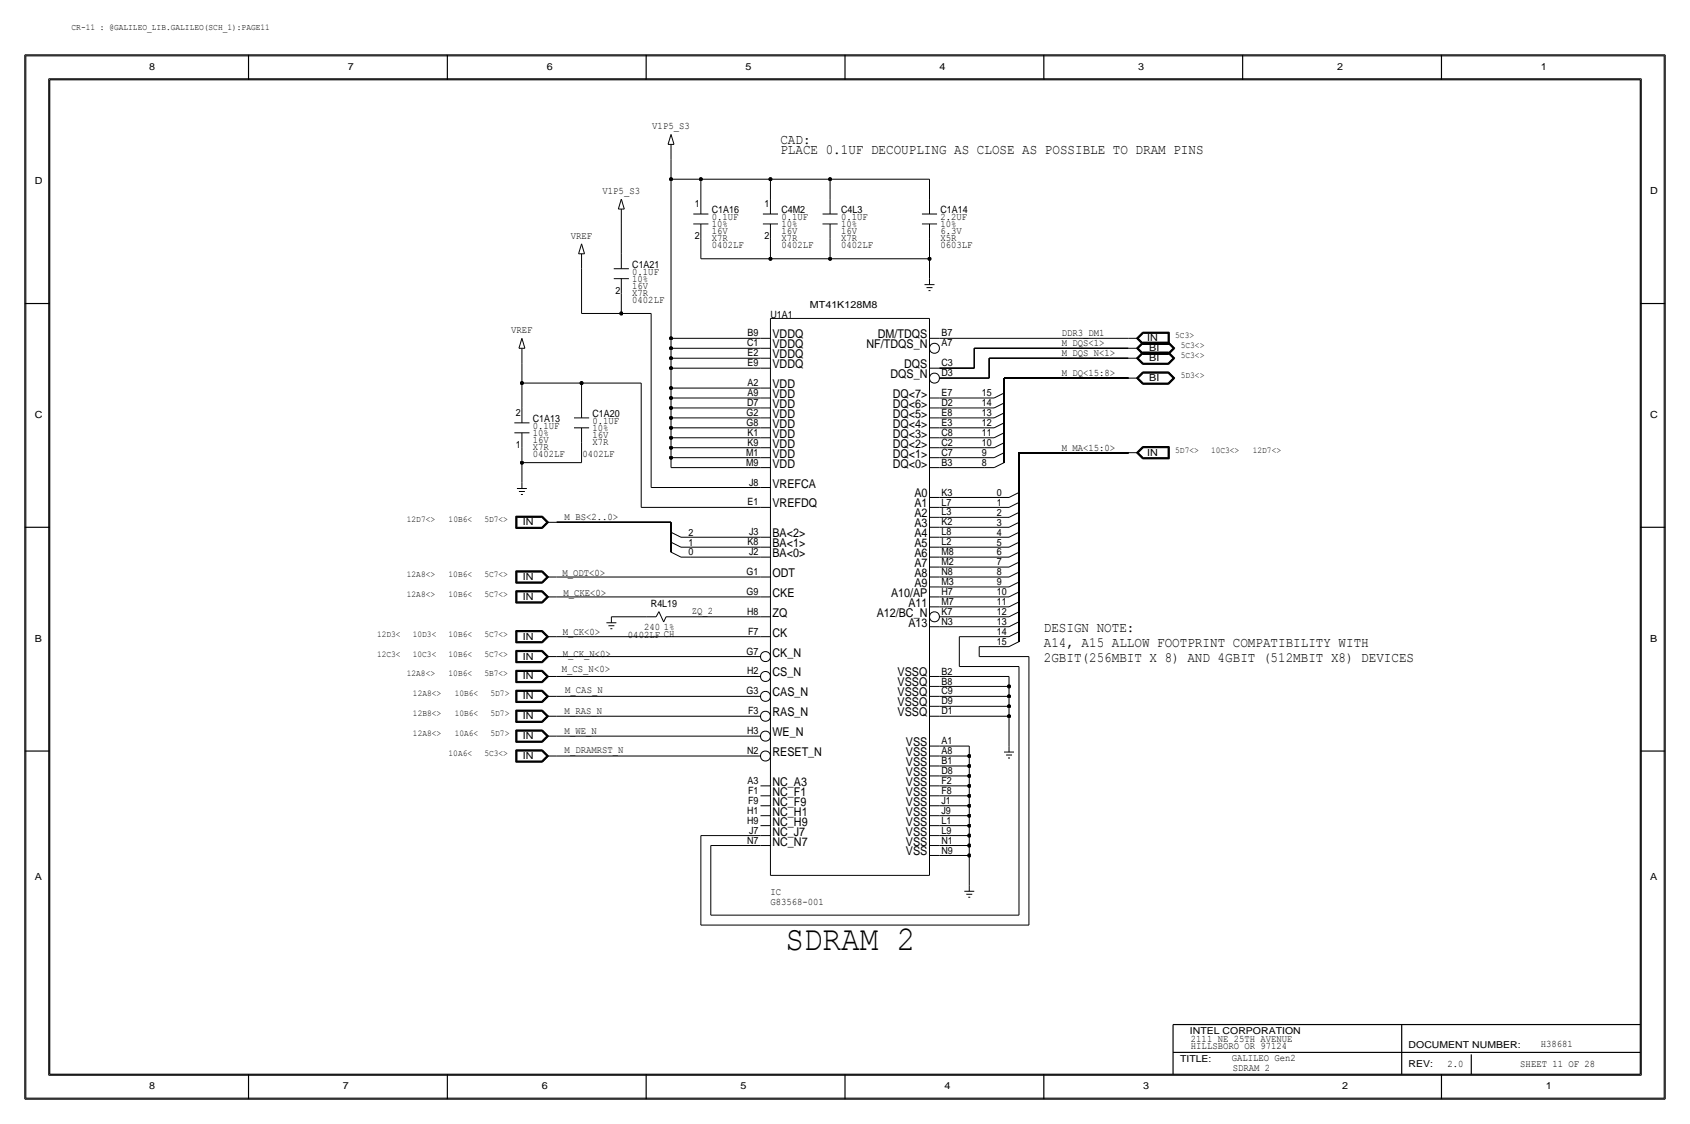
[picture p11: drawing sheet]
<svg xmlns="http://www.w3.org/2000/svg" width="432mm" height="287mm" viewBox="0 0 432 287" stroke-linecap="round" stroke-linejoin="round" font-family="sans-serif">
<g fill="none" stroke="#000" stroke-width=".26">
<path d="M6.6 14.3h418.6zM6.6 14.3v266.2zM425.2 14.3v266.2zM12.4 20.1v254.5zM12.4 20.1h407zM170.7 36.9h1.5zM171.4 34.3l-.7 2.6zM171.4 36.9v3.8zM171.4 34.3l.8 2.6zM419.4 20.1v254.5zM158 53.4h1.5zM158.7 50.9l-.7 2.5z"/>
<path d="M158.7 57.2v7.6zM158.7 53.4v3.8zM158.7 50.9l.8 2.5zM171.4 40.7v5.1zM171.4 45.8h7.7zM171.4 45.8v40.6zM177.1 54.7h3.9zM177.1 57.2h3.9zM179.1 45.8v5.1zM179.1 45.8h17.8zM179.1 57.2v3.8zM179.1 50.9v3.8z"/>
<path d="M194.9 54.7h3.9zM194.9 57.2h3.9zM196.8 45.8v5.1zM196.8 45.8h15.3zM196.8 57.2v3.8zM196.8 50.9v3.8zM210.2 54.7h3.8zM210.2 57.2h3.8zM212.1 45.8v5.1zM212.1 45.8h25.4zM212.1 57.2v3.8zM212.1 50.9v3.8z"/>
<path d="M235.6 54.7h3.8zM235.6 57.2h3.8zM237.5 45.8v5.1zM237.5 57.2v3.8zM237.5 50.9v3.8zM147.8 64.8h1.6zM148.6 68.6v11.5zM148.6 64.8v3.8zM148.6 62.3l.8 2.5zM148.6 62.3l-.8 2.5zM156.8 68.6h3.9zM156.8 71.2h3.9z"/>
<path d="M158.7 75v5.1zM158.7 71.2v3.8zM158.7 64.8v3.8zM179.1 66.1h17.7zM179.1 61v5.1zM196.8 61v5.1zM196.9 66.1h15.2zM212.1 61v5.1zM212.1 66.1h25.4zM236.2 72.7h2.6zM236.7 73.5h1.6zM237.2 74.2h.5z"/>
<path d="M237.5 66.1v5.1zM237.5 61v5.1zM237.5 71.2v1.5zM132.6 89h1.5zM133.3 97.8h15.3zM133.3 86.4l-.7 2.6zM133.3 92.8v5zM133.3 97.8v6.4zM133.3 89v3.8zM133.3 86.4l.8 2.6zM148.6 80.1h10.1zM148.6 97.8v5.1z"/>
<path d="M148.6 97.8h15.2zM158.7 80.1h7.7zM163.8 97.8v31.8zM166.4 80.1v44.4zM171.4 94h22.9zM171.4 86.4h22.9zM171.4 91.5h22.9zM171.4 89h22.9zM171.4 99.1v2.6zM171.4 99.1h22.9zM171.4 94v5.1zM171.4 91.5v2.5z"/>
<path d="M171.4 89v2.5zM171.4 86.4v2.6zM194.3 94h2.5zM194.3 91.5h2.5zM194.3 89h2.5zM194.3 86.4h2.5zM194.3 99.1h2.5zM196.8 81.3h40.7zM196.8 81.3v142.3zM237.5 81.3v142.3zM237.5 94h2.5zM237.5 86.4h2.5z"/>
<path d="M240 86.4h48.3zM240 94h8.9zM240 96.6h12.7zM248.9 89v5zM248.9 89h39.4zM252.7 91.5v5.1zM252.7 91.5h35.6zM288.3 86.4h2.5zM288.3 96.6h2.5zM288.3 89h2.5zM288.3 91.5h2.5zM290.4 86.4l1.5 1.6z"/>
<path d="M290.4 96.6l1.5 1.5zM290.4 89l1.5 1.5zM290.4 91.5l1.5 1.6zM290.4 86.4l1.5-1.6zM290.4 96.6l1.5-1.6zM290.4 89l1.5-1.6zM290.4 91.5l1.5-1.6zM290.5 86.4l1.5 1.5zM290.5 96.6l1.5 1.4zM290.5 89l1.5 1.4zM290.5 91.5l1.5 1.5zM290.5 86.4l1.5-1.5z"/>
<path d="M290.5 96.6l1.5-1.5zM290.5 89l1.5-1.5zM290.5 91.5l1.5-1.5zM290.7 86.4l1.3-1.4zM290.7 96.6l1.3-1.4zM290.7 89l1.3-1.4zM290.7 91.5l1.3-1.4zM290.7 86.4l1.3 1.4zM290.7 96.6l1.3 1.3zM290.7 89l1.3 1.3zM290.7 91.5l1.3 1.4zM290.8 86.4l1.3 1.3z"/>
<path d="M290.8 96.6l1.3 1.2zM290.8 89l1.3 1.2zM290.8 91.5l1.3 1.3zM290.8 91.5l1.3-1.3zM291.9 84.8h6.9zM291.9 98.1h6.7zM291.9 90.5h6.7zM291.9 93.1h6.7zM291.9 95h6.7zM291.9 87.4h6.7zM291.9 89.9h6.7zM291.9 88h6.9z"/>
<path d="M292 84.9h6.7zM292 98h6.6zM292 90.4h6.6zM292 93h6.6zM292 87.9h6.7zM292 95.1h6.6zM292 87.5h6.6zM292 90h6.6zM292 95.2h6.5zM292 87.6h6.5zM292 90.1h6.5zM292 85h6.6z"/>
<path d="M292 97.9h6.5zM292 90.3h6.5zM292 92.9h6.5zM292 87.8h6.6zM292.1 85.1h6.3zM292.1 87.7h6.3zM292.1 97.8h6.3zM292.1 95.3h6.3zM292.1 90.2h6.3zM292.1 92.8h6.3zM292.1 85.1l-1.3 1.3zM292.1 95.3l-1.3 1.3z"/>
<path d="M292.1 87.7l-1.3 1.3zM298.4 95.3l1.3 1.3zM298.4 87.7l1.3 1.3zM298.4 90.2l1.3 1.3zM298.4 85.1v2.6zM298.4 97.8l1.3-1.2zM298.5 97.9l1.4-1.3zM298.5 90.3l1.4-1.3zM298.5 92.9l1.4-1.4zM298.5 95.2l1.4 1.4zM298.5 87.6l1.4 1.4zM298.5 90.1l1.4 1.4z"/>
<path d="M298.6 95.1l1.4 1.5zM298.6 87.5l1.4 1.5zM298.6 90l1.4 1.5zM298.6 85v2.8zM298.6 98l1.4-1.4zM298.6 90.4l1.4-1.4zM298.6 93l1.4-1.5zM298.6 95l1.6 1.6zM298.6 87.4l1.6 1.6zM298.6 89.9l1.6 1.6zM298.6 98.1l1.6-1.5zM298.6 90.5l1.6-1.5z"/>
<path d="M298.6 93.1l1.6-1.6zM298.7 84.9v3zM298.8 84.8v3.2zM299.7 89l-1.3 1.2zM299.7 91.5l-1.3 1.3zM131.4 108h3.9zM131.4 110.5h3.9zM133.3 118.2h15.3zM133.3 118.2v5zM133.3 114.4v3.8zM133.3 110.5v3.9zM133.3 104.2v3.8z"/>
<path d="M146.7 106.7h3.8zM146.7 109.3h3.8zM148.6 113.1v5.1zM148.6 109.3v3.8zM148.6 102.9v3.8zM171.4 119.4h22.9zM171.4 116.9h22.9zM171.4 114.4h22.9zM171.4 111.8h22.9zM171.4 109.3h22.9zM171.4 106.7h22.9zM171.4 104.2h22.9z"/>
<path d="M171.4 101.7h22.9zM171.4 116.9v2.5zM171.4 114.4v2.5zM171.4 111.8v2.6zM171.4 109.3v2.5zM171.4 106.7v2.6zM171.4 104.2v2.5zM171.4 101.7v2.5zM194.3 119.4h2.5zM194.3 116.9h2.5zM194.3 114.4h2.5zM194.3 111.8h2.5z"/>
<path d="M194.3 109.3h2.5zM194.3 106.7h2.5zM194.3 104.2h2.5zM194.3 101.7h2.5zM237.5 101.7h2.5zM237.5 104.2h2.5zM237.5 106.7h2.5zM237.5 109.3h2.5zM237.5 111.8h2.5zM237.5 114.4h2.5zM237.5 116.9h2.5zM237.5 119.4h2.5z"/>
<path d="M240 119.4h11.5zM240 116.9h11.5zM240 106.7h11.5zM240 104.2h11.5zM240 109.3h11.5zM240 114.4h11.5zM240 111.8h11.5zM240 101.7h11.5zM251.5 119.4h2.5zM251.5 114.4h2.5zM251.5 116.9h2.5zM251.5 106.7h2.5z"/>
<path d="M251.5 111.8h2.5zM251.5 109.3h2.5zM251.5 101.7h2.5zM251.5 104.2h2.5zM254 119.4l2.5-1.2zM254 114.4l2.5-1.3zM254 116.9l2.5-1.3zM254 106.7l2.5-1.2zM254 111.8l2.5-1.3zM254 109.3l2.5-1.3zM254 101.7l2.5-1.3zM254 104.2l2.5-1.3z"/>
<path d="M288.3 115.6h2.5zM290.4 115.6l1.5 1.6zM290.4 115.6l1.5-1.6zM290.5 115.6l1.5 1.5zM290.5 115.6l1.5-1.5zM290.7 115.6l1.3-1.4zM290.7 115.6l1.3 1.4zM290.8 115.6l1.3 1.3zM290.8 115.6l1.3-1.2zM291.9 114h6.9zM291.9 117.2h6.9zM292 114.1h6.7z"/>
<path d="M292 117.1h6.7zM292 114.2h6.6zM292 117h6.6zM292.1 114.4h6.3zM292.1 116.9h6.3zM298.4 114.4v2.5zM298.6 114.2v2.8zM298.7 114.1v3zM298.8 114v3.2zM131.8 131.8h6.8zM131.8 131.8v3.2zM131.8 135h6.8z"/>
<path d="M131.9 131.9h6.6zM131.9 131.9v3zM131.9 134.9h6.6zM132 132v2.8zM132 134.8h6.5zM132 132h6.5zM132.1 124.8h2.5zM132.1 132.1h6.3zM132.1 132.1v2.6zM132.1 134.7h6.3zM132.6 125.5h1.5zM133.1 126.3h.5z"/>
<path d="M133.3 123.2v1.6zM138.4 134.7l1.3-1.3zM138.4 132.1l1.3 1.3zM138.5 134.8l1.4-1.4zM138.5 132l1.4 1.4zM138.5 131.9l1.5 1.5zM138.5 134.9l1.5-1.5zM138.6 131.8l1.6 1.6zM138.6 135l1.6-1.6zM139.7 133.4h2.5zM163.8 129.6h30.5zM166.4 124.5h27.9z"/>
<path d="M171.4 138.5l2.6 1.3zM171.4 135.9l2.6 1.3zM174 139.8h2.5zM174 137.2h2.5zM176.5 137.2h17.8zM176.5 139.8h17.8zM194.3 129.6h2.5zM194.3 124.5h2.5zM194.3 137.2h2.5zM194.3 139.8h2.5zM237.5 139.8h2.5zM237.5 137.2h2.5z"/>
<path d="M237.5 134.7h2.5zM237.5 132.1h2.5zM237.5 129.6h2.5zM237.5 127.1h2.5zM240 127.1h15.3zM240 129.6h15.3zM240 137.2h15.3zM240 139.8h15.3zM240 132.1h15.3zM240 134.7h15.3zM255.3 139.8h2.5zM255.3 137.2h2.5z"/>
<path d="M255.3 134.7h2.5zM255.3 129.6h2.5zM255.3 132.1h2.5zM255.3 127.1h2.5zM257.8 139.8l2.5-1.3zM257.8 137.2l2.5-1.3zM257.8 134.7l2.5-1.3zM257.8 129.6l2.5-1.3zM257.8 132.1l2.5-1.2zM257.8 127.1l2.5-1.3zM131.8 150.9h6.8zM131.8 145.8h6.8z"/>
<path d="M131.8 150.9v3.1zM131.8 154h6.8zM131.8 145.8v3.1zM131.8 148.9h6.8zM131.9 151h6.6zM131.9 145.9h6.6zM131.9 151v2.9zM131.9 153.9h6.6zM131.9 145.9v2.9zM131.9 148.8h6.6zM132 151.1v2.7zM132 153.8h6.5z"/>
<path d="M132 146v2.7zM132 148.7h6.5zM132 151.1h6.5zM132 146h6.5zM132.1 151.2h6.3zM132.1 151.2v2.5zM132.1 153.7h6.3zM132.1 146.1h6.3zM132.1 146.1v2.5zM132.1 148.6h6.3zM138.4 153.7l1.3-1.2zM138.4 148.6l1.3-1.2z"/>
<path d="M138.4 151.2l1.3 1.3zM138.4 146.1l1.3 1.3zM138.5 153.8l1.4-1.3zM138.5 148.7l1.4-1.3zM138.5 151.1l1.4 1.4zM138.5 146l1.4 1.4zM138.5 151l1.5 1.5zM138.5 145.9l1.5 1.5zM138.5 153.9l1.5-1.4zM138.5 148.8l1.5-1.4zM138.6 150.9l1.6 1.6zM138.6 145.8l1.6 1.6z"/>
<path d="M138.6 154l1.6-1.5zM138.6 148.9l1.6-1.5zM139.7 152.5h2.5zM139.7 147.4h2.5zM142.2 147.4h52.1zM142.2 152.5h52.1zM154.9 159.1h2.6zM155.4 159.8h1.6zM156.2 157.5h8.9zM156.2 157.5v1.6zM165.1 157.5h2.5zM168.4 156.2l-.8 1.3z"/>
<path d="M168.4 156.2l1.2 2.7zM170.2 157.5l-.6 1.4zM170.2 157.5h2.5zM171.4 141l2.6 1.3zM172.7 157.5h21.6zM174 142.3h2.5zM176.5 142.3h17.8zM194.3 157.5h2.5zM194.3 152.5h2.5zM194.3 147.4h2.5zM194.3 142.3h2.5zM237.5 155h2.5z"/>
<path d="M237.5 152.5h2.5zM237.5 149.9h2.5zM237.5 147.4h2.5zM237.5 144.8h2.5zM237.5 142.3h2.5zM240 147.4h15.3zM240 157.5h15.3zM240 144.8h15.3zM240 149.9h15.3zM240 152.5h15.3zM240 155h15.3zM240 142.3h15.3z"/>
<path d="M255.3 152.5h2.5zM255.3 155h2.5zM255.3 157.5h2.5zM255.3 149.9h2.5zM255.3 147.4h2.5zM255.3 144.8h2.5zM255.3 142.3h2.5zM257.8 152.5l2.5-1.3zM257.8 155l2.5-1.3zM257.8 157.5l2.5-1.2zM257.8 149.9l2.5-1.3zM257.8 147.4l2.5-1.3z"/>
<path d="M257.8 144.8l2.5-1.2zM257.8 142.3l2.5-1.3zM131.8 176.3h6.8zM131.8 171.2h6.8zM131.8 166.1h6.8zM131.8 161h6.8zM131.8 176.3v3.1zM131.8 179.4h6.8zM131.8 171.2v3.1zM131.8 174.3h6.8zM131.8 166.1v3.2zM131.8 169.3h6.8z"/>
<path d="M131.8 161v3.2zM131.8 164.2h6.8zM131.9 176.4h6.6zM131.9 171.3h6.6zM131.9 166.2h6.6zM131.9 161.1h6.6zM131.9 176.4v2.9zM131.9 179.3h6.6zM131.9 171.3v2.9zM131.9 174.2h6.6zM131.9 166.2v3zM131.9 169.2h6.6z"/>
<path d="M131.9 161.1v3zM131.9 164.1h6.6zM132 176.5v2.7zM132 179.2h6.5zM132 171.4v2.7zM132 174.1h6.5zM132 166.3v2.8zM132 169.1h6.5zM132 161.2v2.8zM132 164h6.5zM132 176.5h6.5zM132 171.4h6.5z"/>
<path d="M132 166.3h6.5zM132 161.2h6.5zM132.1 176.6h6.3zM132.1 176.6v2.5zM132.1 179.1h6.3zM132.1 171.5h6.3zM132.1 171.5v2.5zM132.1 174h6.3zM132.1 166.4h6.3zM132.1 166.4v2.6zM132.1 169h6.3zM132.1 161.3h6.3z"/>
<path d="M132.1 161.3v2.6zM132.1 163.9h6.3zM138.4 179.1l1.3-1.2zM138.4 174l1.3-1.2zM138.4 169l1.3-1.3zM138.4 163.9l1.3-1.3zM138.4 176.6l1.3 1.3zM138.4 171.5l1.3 1.3zM138.4 166.4l1.3 1.3zM138.4 161.3l1.3 1.3zM138.5 179.2l1.4-1.3zM138.5 174.1l1.4-1.3z"/>
<path d="M138.5 169.1l1.4-1.4zM138.5 164l1.4-1.4zM138.5 176.5l1.4 1.4zM138.5 171.4l1.4 1.4zM138.5 166.3l1.4 1.4zM138.5 161.2l1.4 1.4zM138.5 176.4l1.5 1.5zM138.5 171.3l1.5 1.5zM138.5 166.2l1.5 1.5zM138.5 161.1l1.5 1.5zM138.5 179.3l1.5-1.4zM138.5 174.2l1.5-1.4z"/>
<path d="M138.5 169.2l1.5-1.5zM138.5 164.1l1.5-1.5zM138.6 176.3l1.6 1.6zM138.6 171.2l1.6 1.6zM138.6 166.1l1.6 1.6zM138.6 161l1.6 1.6zM138.6 179.4l1.6-1.5zM138.6 174.3l1.6-1.5zM138.6 169.3l1.6-1.6zM138.6 164.2l1.6-1.6zM139.7 177.9h2.5zM139.7 172.8h2.5z"/>
<path d="M139.7 167.7h2.5zM139.7 162.6h2.5zM142.2 172.8h52.1zM142.2 177.9h52.1zM142.2 162.6h52.1zM142.2 167.7h52.1zM156 160.6h.5zM194.3 162.6h2.5zM237.5 160.1h2.5zM237.5 177.9h2.5zM237.5 175.3h2.5zM237.5 172.8h2.5z"/>
<path d="M240 160.1h15.3zM240 172.8h17.8zM240 175.3h17.8zM240 177.9h17.8zM245.1 162.6h10.2zM245.1 162.6v7.6zM245.1 170.2h15.2zM250.2 165.2h5.1zM250.2 165.2v2.5zM250.2 167.7h12.7zM255.3 165.2h2.5zM255.3 160.1h2.5z"/>
<path d="M255.3 162.6h2.5zM257.8 172.8v2.5zM257.8 175.3v2.6zM257.8 177.9v2.5zM257.8 165.2l2.5-1.3zM257.8 160.1l2.5-1.3zM257.8 162.6l2.5-1.3zM260.3 170.2v63.5zM262.9 167.7v68.6zM131.8 191.5h6.8zM131.8 181.4h6.8zM131.8 186.4h6.8z"/>
<path d="M131.8 191.5v3.2zM131.8 194.7h6.8zM131.8 181.4v3.1zM131.8 184.5h6.8zM131.8 186.4v3.2zM131.8 189.6h6.8zM131.9 191.6h6.6zM131.9 181.5h6.6zM131.9 186.5h6.6zM131.9 191.6v3zM131.9 194.6h6.6zM131.9 181.5v2.9z"/>
<path d="M131.9 184.4h6.6zM131.9 186.5v3zM131.9 189.5h6.6zM132 191.7v2.8zM132 194.5h6.5zM132 181.6v2.7zM132 184.3h6.5zM132 186.6v2.8zM132 189.4h6.5zM132 191.7h6.5zM132 181.6h6.5zM132 186.6h6.5z"/>
<path d="M132.1 191.8h6.3zM132.1 191.8v2.6zM132.1 194.4h6.3zM132.1 181.7h6.3zM132.1 181.7v2.5zM132.1 184.2h6.3zM132.1 186.7h6.3zM132.1 186.7v2.6zM132.1 189.3h6.3zM138.4 194.4l1.3-1.3zM138.4 184.2l1.3-1.3zM138.4 189.3l1.3-1.3z"/>
<path d="M138.4 191.8l1.3 1.3zM138.4 181.7l1.3 1.2zM138.4 186.7l1.3 1.3zM138.5 194.5l1.4-1.4zM138.5 184.3l1.4-1.4zM138.5 189.4l1.4-1.4zM138.5 191.7l1.4 1.4zM138.5 181.6l1.4 1.3zM138.5 186.6l1.4 1.4zM138.5 191.6l1.5 1.5zM138.5 181.5l1.5 1.4zM138.5 186.5l1.5 1.5z"/>
<path d="M138.5 194.6l1.5-1.5zM138.5 184.4l1.5-1.5zM138.5 189.5l1.5-1.5zM138.6 191.5l1.6 1.6zM138.6 181.4l1.6 1.5zM138.6 186.4l1.6 1.6zM138.6 194.7l1.6-1.6zM138.6 184.5l1.6-1.6zM138.6 189.6l1.6-1.6zM139.7 193.1h2.5zM139.7 182.9h2.5zM139.7 188h2.5z"/>
<path d="M142.2 182.9h52.1zM142.2 193.1h52.1zM142.2 188h52.1zM237.5 180.4h2.5zM237.5 198.2h2.5zM237.5 182.9h2.5zM237.5 195.6h2.5zM237.5 193.1h2.5zM237.5 190.6h2.5zM240 182.9h17.8zM240 190.6h7.6zM240 195.6h7.6z"/>
<path d="M240 193.1h7.7zM240 198.2h7.7zM240 180.4h17.8zM247.6 190.6v2.5zM247.6 193.1v2.5zM247.6 195.6v2.6zM247.6 198.2v2.5zM256.5 192.1h2.6zM257 192.8h1.6zM257.6 193.6h.5zM257.8 182.9v7.7zM257.8 180.4v2.5z"/>
<path d="M257.8 190.6v1.5zM179.1 213.4h15.2zM179.1 213.4v22.9zM181.6 216h12.7zM181.6 216v17.7zM194.3 210.9h2.5zM194.3 216h2.5zM194.3 208.3h2.5zM194.3 205.8h2.5zM194.3 203.3h2.5zM194.3 213.4h2.5zM194.3 200.7h2.5z"/>
<path d="M237.5 218.5h2.5zM237.5 216h2.5zM237.5 213.4h2.5zM237.5 210.9h2.5zM237.5 208.3h2.5zM237.5 205.8h2.5zM237.5 203.3h2.5zM237.5 200.7h2.5zM240 200.7h7.6zM240 205.8h7.6zM240 210.9h7.6zM240 216h7.6z"/>
<path d="M240 203.3h7.7zM240 208.3h7.7zM240 213.4h7.7zM240 218.5h7.7zM247.6 200.7v2.6zM247.6 203.3v2.5zM247.6 205.8v2.5zM247.6 208.3v2.6zM247.6 210.9v2.5zM247.6 213.4v2.6zM247.6 218.5v7.6zM247.6 216v2.5z"/>
<path d="M179.1 236.3h83.8zM181.6 233.7h78.7zM196.9 223.6h40.6zM246.4 227.6h2.5zM246.9 228.4h1.5zM247.4 229.2h.5zM247.6 226.1v1.5zM12.4 274.6h407zM6.6 280.5h418.6z"/>
<circle cx="238.8" cy="96.6" r="1.28"/>
<circle cx="238.8" cy="89" r="1.28"/>
<circle cx="238.8" cy="157.5" r="1.28"/>
<circle cx="195.6" cy="177.9" r="1.28"/>
<circle cx="195.6" cy="172.8" r="1.28"/>
<circle cx="195.6" cy="167.7" r="1.28"/>
<circle cx="195.6" cy="193.1" r="1.28"/>
<circle cx="195.6" cy="188" r="1.28"/>
<circle cx="195.6" cy="182.9" r="1.28"/>
</g>
<g fill="none" stroke="#000" stroke-width=".3">
<path d="M6.3 14v266.7zM6.4 14h419zM63.5 14v6.4zM114.3 14v6.4zM165.1 14v6.4zM215.9 14v6.4zM266.7 14v6.4zM317.5 14v6.4zM368.3 14v6.4zM425.4 14v266.7zM12.7 20.4h406.4zM12.7 20.4v254z"/>
<path d="M419.1 20.4v254zM6.3 77.5h6.4zM419.1 77.5h6.3zM256.5 96.6v3.8zM256.5 96.6h31.8zM256.5 115.6v2.6zM256.5 113.1v2.5zM256.5 110.5v2.6zM256.5 108v2.5zM256.5 105.5v2.5zM256.5 102.9v2.6zM256.5 100.4v2.5z"/>
<path d="M260.3 115.6h28zM260.3 115.6v10.2zM6.3 134.7h6.4zM142.2 133.4h29.2zM171.4 133.4v2.5zM171.4 135.9v2.6zM171.4 138.5v2.5zM260.3 125.8v2.5zM260.3 128.3v2.6zM260.3 130.9v2.5zM260.3 133.4v2.5zM260.3 135.9v2.6z"/>
<path d="M260.3 138.5v2.5zM419.1 134.7h6.3zM260.3 141v2.6zM260.3 143.6v2.5zM260.3 146.1v2.5zM260.3 148.6v2.6zM260.3 151.2v2.5zM260.3 153.7v2.6zM260.3 156.3v2.5zM260.3 158.8v2.5zM260.3 161.3v2.6zM6.3 191.8h6.4z"/>
<path d="M419.1 191.8h6.3zM12.7 274.4h406.4zM63.5 274.4v6.3zM114.3 274.4v6.3zM165.1 274.4v6.3zM215.9 274.4v6.3zM266.7 274.4v6.3zM299.7 268.8h119.4zM299.7 261.7v12.7zM299.7 261.7h119.4zM358.1 261.7v12.7zM368.3 274.4v6.3z"/>
<path d="M375.9 269.3v5.1zM6.4 280.7h419z"/>
</g>
<g fill="#000" stroke="#000" stroke-width=".26">
<circle cx="171.4" cy="45.8" r=".41"/>
<circle cx="179.1" cy="45.8" r=".41"/>
<circle cx="196.8" cy="45.8" r=".41"/>
<circle cx="212.1" cy="45.8" r=".41"/>
<circle cx="196.8" cy="66.1" r=".41"/>
<circle cx="212.1" cy="66.1" r=".41"/>
<circle cx="237.5" cy="66.1" r=".41"/>
<circle cx="133.3" cy="97.8" r=".41"/>
<circle cx="148.6" cy="97.8" r=".41"/>
<circle cx="158.7" cy="80.1" r=".41"/>
<circle cx="171.4" cy="89" r=".41"/>
<circle cx="171.4" cy="91.5" r=".41"/>
<circle cx="171.4" cy="99.1" r=".41"/>
<circle cx="171.4" cy="94" r=".41"/>
<circle cx="171.4" cy="86.4" r=".41"/>
<circle cx="133.3" cy="118.2" r=".41"/>
<circle cx="171.4" cy="101.7" r=".41"/>
<circle cx="171.4" cy="114.4" r=".41"/>
<circle cx="171.4" cy="109.3" r=".41"/>
<circle cx="171.4" cy="106.7" r=".41"/>
<circle cx="171.4" cy="116.9" r=".41"/>
<circle cx="171.4" cy="104.2" r=".41"/>
<circle cx="171.4" cy="111.8" r=".41"/>
<circle cx="257.8" cy="177.9" r=".41"/>
<circle cx="257.8" cy="175.3" r=".41"/>
<circle cx="247.6" cy="198.2" r=".41"/>
<circle cx="247.6" cy="193.1" r=".41"/>
<circle cx="247.6" cy="195.6" r=".41"/>
<circle cx="257.8" cy="182.9" r=".41"/>
<circle cx="257.8" cy="180.4" r=".41"/>
<circle cx="247.6" cy="218.5" r=".41"/>
<circle cx="247.6" cy="213.4" r=".41"/>
<circle cx="247.6" cy="205.8" r=".41"/>
<circle cx="247.6" cy="203.3" r=".41"/>
<circle cx="247.6" cy="200.7" r=".41"/>
<circle cx="247.6" cy="208.3" r=".41"/>
<circle cx="247.6" cy="216" r=".41"/>
<circle cx="247.6" cy="210.9" r=".41"/>
</g>
<text font-size="8.9" x="200.7" y="242.6">SDRAM 2</text>
<g font-size="3.6">
<text x="199.4" y="36.9">CAD:</text>
<text x="199.4" y="39.4">PLACE 0.1UF DECOUPLING AS CLOSE AS POSSIBLE TO DRAM PINS</text>
<text x="266.7" y="161.3">DESIGN NOTE:</text>
<text x="266.7" y="165.2">A14, A15 ALLOW FOOTPRINT COMPATIBILITY WITH</text>
<text x="266.7" y="169">2GBIT(256MBIT X 8) AND 4GBIT (512MBIT X8) DEVICES</text>
</g>
<g font-size="3.1">
<text x="197.4" y="89">VDDQ</text>
<text x="197.4" y="86.4">VDDQ</text>
<text x="221.4" y="89">NF/TDQS_N</text>
<text x="224.3" y="86.4">DM/TDQS</text>
<text x="197.4" y="94">VDDQ</text>
<text x="197.4" y="91.5">VDDQ</text>
<text x="231" y="94">DQS</text>
<text x="197.4" y="101.7">VDD</text>
<text x="197.4" y="99.1">VDD</text>
<text x="227.5" y="96.6">DQS_N</text>
<text x="228.1" y="101.7">DQ&lt;7&gt;</text>
<text x="197.4" y="106.7">VDD</text>
<text x="197.4" y="104.2">VDD</text>
<text x="228.1" y="104.2">DQ&lt;6&gt;</text>
<text x="228.1" y="106.7">DQ&lt;5&gt;</text>
<text x="197.4" y="111.8">VDD</text>
<text x="197.4" y="109.3">VDD</text>
<text x="228.1" y="109.3">DQ&lt;4&gt;</text>
<text x="228.1" y="111.8">DQ&lt;3&gt;</text>
<text x="197.4" y="119.4">VDD</text>
<text x="197.4" y="116.9">VDD</text>
<text x="197.4" y="114.4">VDD</text>
<text x="228.1" y="114.4">DQ&lt;2&gt;</text>
<text x="228.1" y="116.9">DQ&lt;1&gt;</text>
<text x="228.1" y="119.4">DQ&lt;0&gt;</text>
<text x="197.4" y="124.5">VREFCA</text>
<text x="197.4" y="129.6">VREFDQ</text>
<text x="233.6" y="129.6">A1</text>
<text x="233.6" y="127.1">A0</text>
<text x="197.4" y="137.2">BA&lt;2&gt;</text>
<text x="233.6" y="137.2">A4</text>
<text x="233.6" y="134.7">A3</text>
<text x="233.6" y="132.1">A2</text>
<text x="197.4" y="139.8">BA&lt;1&gt;</text>
<text x="197.4" y="142.3">BA&lt;0&gt;</text>
<text x="233.6" y="142.3">A6</text>
<text x="233.6" y="139.8">A5</text>
<text x="197.4" y="147.4">ODT</text>
<text x="233.6" y="149.9">A9</text>
<text x="233.6" y="147.4">A8</text>
<text x="233.6" y="144.8">A7</text>
<text x="197.4" y="152.5">CKE</text>
<text x="227.7" y="152.5">A10/AP</text>
<text x="232.1" y="155">A11</text>
<text x="197.4" y="157.5">ZQ</text>
<text x="224" y="157.5">A12/BC_N</text>
<text x="232.1" y="160.1">A13</text>
<text x="197.4" y="167.7">CK_N</text>
<text x="197.4" y="162.6">CK</text>
<text x="197.4" y="172.8">CS_N</text>
<text x="229.3" y="172.8">VSSQ</text>
<text x="197.4" y="177.9">CAS_N</text>
<text x="229.3" y="177.9">VSSQ</text>
<text x="229.3" y="175.3">VSSQ</text>
<text x="197.4" y="182.9">RAS_N</text>
<text x="229.3" y="180.4">VSSQ</text>
<text x="229.3" y="182.9">VSSQ</text>
<text x="197.4" y="188">WE_N</text>
<text x="231.5" y="190.6">VSS</text>
<text x="197.4" y="193.1">RESET_N</text>
<text x="231.5" y="195.6">VSS</text>
<text x="231.5" y="193.1">VSS</text>
<text x="197.4" y="203.3">NC_F1</text>
<text x="197.4" y="200.7">NC_A3</text>
<text x="231.5" y="203.3">VSS</text>
<text x="231.5" y="200.7">VSS</text>
<text x="231.5" y="198.2">VSS</text>
<text x="197.4" y="208.3">NC_H1</text>
<text x="197.4" y="205.8">NC_F9</text>
<text x="231.5" y="208.3">VSS</text>
<text x="231.5" y="205.8">VSS</text>
<text x="197.4" y="210.9">NC_H9</text>
<text x="197.4" y="216">NC_N7</text>
<text x="197.4" y="213.4">NC_J7</text>
<text x="231.5" y="216">VSS</text>
<text x="231.5" y="213.4">VSS</text>
<text x="231.5" y="210.9">VSS</text>
<text x="231.5" y="218.5">VSS</text>
</g>
<g font-size="2.6">
<text x="166.7" y="33.1">V1P5_S3</text>
<text x="154" y="49.6">V1P5_S3</text>
<text x="177.5" y="52.9">1</text>
<text x="195.3" y="52.9">1</text>
<text x="181.9" y="54.4">C1A16</text>
<text x="181.9" y="59.7">16V</text>
<text x="181.9" y="57.9">10%</text>
<text x="181.9" y="56.2">0.1UF</text>
<text x="199.6" y="54.4">C4M2</text>
<text x="199.6" y="59.7">16V</text>
<text x="199.6" y="56.2">0.1UF</text>
<text x="199.6" y="58">10%</text>
<text x="214.9" y="54.4">C4L3</text>
<text x="214.9" y="58">10%</text>
<text x="214.9" y="56.2">0.1UF</text>
<text x="214.9" y="59.7">16V</text>
<text x="240.3" y="54.4">C1A14</text>
<text x="240.3" y="56.2">2.2UF</text>
<text x="240.3" y="59.7">6.3V</text>
<text x="240.3" y="57.9">10%</text>
<text x="145.9" y="61">VREF</text>
<text x="177.5" y="61">2</text>
<text x="181.9" y="61.5">X7R</text>
<text x="181.9" y="63.3">0402LF</text>
<text x="195.3" y="61">2</text>
<text x="199.6" y="61.5">X7R</text>
<text x="199.6" y="63.3">0402LF</text>
<text x="214.9" y="63.3">0402LF</text>
<text x="214.9" y="61.5">X7R</text>
<text x="240.3" y="61.5">X5R</text>
<text x="240.3" y="63.3">0603LF</text>
<text x="161.5" y="71.9">10%</text>
<text x="161.5" y="70.2">0.1UF</text>
<text x="161.5" y="68.4">C1A21</text>
<text x="157.2" y="75">2</text>
<text x="161.5" y="75.5">X7R</text>
<text x="161.5" y="77.3">0402LF</text>
<text x="161.5" y="73.7">16V</text>
<text x="196.8" y="81.2">U1A1</text>
<text x="130.6" y="85.1">VREF</text>
<text x="190.9" y="88.5">C1</text>
<text x="191" y="85.9">B9</text>
<text x="240.5" y="85.9">B7</text>
<text x="240.5" y="88.5">A7</text>
<text x="271.3" y="88.4">M_DQS&lt;1&gt;</text>
<text x="271.3" y="85.9">DDR3_DM1</text>
<text x="191" y="93.5">E9</text>
<text x="191" y="91">E2</text>
<text x="240.5" y="93.5">C3</text>
<text x="271.3" y="91">M_DQS_N&lt;1&gt;</text>
<text x="191" y="98.6">A2</text>
<text x="191" y="101.1">A9</text>
<text x="240.5" y="101.2">E7</text>
<text x="240.5" y="96.1">D3</text>
<text x="250.9" y="101.2">15</text>
<text x="271.3" y="96.1">M_DQ&lt;15:8&gt;</text>
<text x="131.8" y="106.2">2</text>
<text x="136.1" y="107.7">C1A13</text>
<text x="151.4" y="106.5">C1A20</text>
<text x="190.8" y="106.2">G2</text>
<text x="190.9" y="103.7">D7</text>
<text x="240.5" y="106.2">E8</text>
<text x="240.5" y="103.7">D2</text>
<text x="250.9" y="106.3">13</text>
<text x="250.9" y="103.8">14</text>
<text x="136.1" y="109.5">0.1UF</text>
<text x="136.1" y="113.1">16V</text>
<text x="136.1" y="111.3">10%</text>
<text x="151.4" y="113.6">X7R</text>
<text x="151.4" y="108.2">0.1UF</text>
<text x="151.4" y="111.8">16V</text>
<text x="151.4" y="110">10%</text>
<text x="190.8" y="108.8">G8</text>
<text x="191" y="111.3">K1</text>
<text x="191" y="113.8">K9</text>
<text x="240.5" y="113.9">C2</text>
<text x="240.5" y="111.3">C8</text>
<text x="240.5" y="108.8">E3</text>
<text x="250.9" y="113.9">10</text>
<text x="250.9" y="111.4">11</text>
<text x="250.9" y="108.8">12</text>
<text x="131.8" y="114.3">1</text>
<text x="136.1" y="116.6">0402LF</text>
<text x="136.1" y="114.9">X7R</text>
<text x="148.8" y="116.6">0402LF</text>
<text x="190.6" y="116.4">M1</text>
<text x="190.6" y="118.9">M9</text>
<text x="240.5" y="119">B3</text>
<text x="240.5" y="116.4">C7</text>
<text x="250.9" y="119">8</text>
<text x="250.9" y="116.5">9</text>
<text x="271.3" y="115.1">M_MA&lt;15:0&gt;</text>
<text x="191.4" y="124">J8</text>
<text x="191" y="129.1">E1</text>
<text x="240.5" y="126.6">K3</text>
<text x="240.5" y="129.1">L7</text>
<text x="240.5" y="131.6">L3</text>
<text x="254.7" y="129.2">1</text>
<text x="254.7" y="131.7">2</text>
<text x="254.7" y="126.6">0</text>
<text x="144.3" y="132.9">M_BS&lt;2..0&gt;</text>
<text x="175.9" y="136.8">2</text>
<text x="191.4" y="136.7">J3</text>
<text x="240.5" y="134.2">K2</text>
<text x="240.5" y="136.7">L8</text>
<text x="254.7" y="136.8">4</text>
<text x="254.7" y="134.2">3</text>
<text x="175.9" y="141.9">0</text>
<text x="175.9" y="139.3">1</text>
<text x="191" y="139.2">K8</text>
<text x="191.4" y="141.8">J2</text>
<text x="240.5" y="139.3">L2</text>
<text x="240.5" y="141.8">M8</text>
<text x="254.7" y="141.9">6</text>
<text x="254.7" y="139.3">5</text>
<text x="143.7" y="147.2">M_ODT&lt;0&gt;</text>
<text x="190.8" y="146.9">G1</text>
<text x="240.5" y="146.9">N8</text>
<text x="240.5" y="149.4">M3</text>
<text x="240.5" y="144.4">M2</text>
<text x="254.7" y="149.5">9</text>
<text x="254.7" y="146.9">8</text>
<text x="254.7" y="144.4">7</text>
<text x="144" y="152.3">M_CKE&lt;0&gt;</text>
<text x="166.3" y="155">R4L19</text>
<text x="190.8" y="151.9">G9</text>
<text x="240.5" y="152">H7</text>
<text x="240.5" y="154.5">M7</text>
<text x="254.7" y="152">10</text>
<text x="254.7" y="154.6">11</text>
<text x="164.6" y="160.8">240</text>
<text x="169.6" y="160.8">1%</text>
<text x="176.7" y="156.9">ZQ_2</text>
<text x="190.9" y="157">H8</text>
<text x="240.5" y="157">K7</text>
<text x="240.5" y="159.6">N3</text>
<text x="254.7" y="159.6">13</text>
<text x="254.7" y="157.1">12</text>
<text x="143.8" y="167.7">M_CK_N&lt;0&gt;</text>
<text x="143.8" y="162.1">M_CK&lt;0&gt;</text>
<text x="160.5" y="162.9">0402LF CH</text>
<text x="190.8" y="167.2">G7</text>
<text x="191.1" y="162.1">F7</text>
<text x="254.7" y="164.7">15</text>
<text x="254.7" y="162.2">14</text>
<text x="143.6" y="171.7">M_CS_N&lt;0&gt;</text>
<text x="190.9" y="172.3">H2</text>
<text x="240.5" y="172.3">B2</text>
<text x="144.4" y="177">M_CAS_N</text>
<text x="190.8" y="177.3">G3</text>
<text x="240.5" y="174.8">B8</text>
<text x="240.5" y="177.4">C9</text>
<text x="240.5" y="179.9">D9</text>
<text x="144.3" y="182.4">M_RAS_N</text>
<text x="191.1" y="182.4">F3</text>
<text x="240.5" y="182.4">D1</text>
<text x="144.3" y="187.5">M_WE_N</text>
<text x="190.9" y="187.5">H3</text>
<text x="240.5" y="190.1">A1</text>
<text x="144.3" y="192.3">M_DRAMRST_N</text>
<text x="190.9" y="192.6">N2</text>
<text x="240.5" y="197.7">D8</text>
<text x="240.5" y="192.6">A8</text>
<text x="240.5" y="195.1">B1</text>
<text x="191" y="200.2">A3</text>
<text x="191.1" y="202.7">F1</text>
<text x="240.5" y="200.2">F2</text>
<text x="240.5" y="202.8">F8</text>
<text x="190.9" y="207.8">H1</text>
<text x="191.1" y="205.3">F9</text>
<text x="240.5" y="205.3">J1</text>
<text x="240.5" y="207.8">J9</text>
<text x="190.9" y="210.4">H9</text>
<text x="190.9" y="215.4">N7</text>
<text x="191.4" y="212.9">J7</text>
<text x="240.5" y="210.4">L1</text>
<text x="240.5" y="212.9">L9</text>
<text x="240.5" y="215.5">N1</text>
<text x="240.5" y="218">N9</text>
<text x="196.9" y="228.5">IC</text>
<text x="196.9" y="231.2">G83568-001</text>
<text x="304.3" y="266.2">2111 NE 25TH AVENUE</text>
<text x="304.3" y="268">HILLSBORO OR 97124</text>
<text x="393.7" y="267.5">H38681</text>
<text x="314.7" y="271.1">GALILEO Gen2</text>
<text x="315" y="273.6">SDRAM 2</text>
<text x="369.8" y="272.6">2.0</text>
<text x="388.4" y="272.6">SHEET 11 OF 28</text>
</g>
<g font-size="2.5">
<text x="38.1" y="17.8">8</text>
<text x="88.9" y="17.8">7</text>
<text x="139.7" y="17.8">6</text>
<text x="190.5" y="17.8">5</text>
<text x="240" y="17.8">4</text>
<text x="290.8" y="17.8">3</text>
<text x="341.6" y="17.8">2</text>
<text x="393.7" y="17.8">1</text>
<text x="8.9" y="47">D</text>
<text x="421.6" y="49.6">D</text>
<text x="206.9" y="78.8">MT41K128M8</text>
<text x="293.1" y="87.2">IN</text>
<text x="293.6" y="89.7">BI</text>
<text x="293.6" y="92.3">BI</text>
<text x="293.6" y="97.3">BI</text>
<text x="8.9" y="106.7">C</text>
<text x="421.6" y="106.7">C</text>
<text x="293.1" y="116.4">IN</text>
<text x="133.6" y="134.2">IN</text>
<text x="133.6" y="148.1">IN</text>
<text x="133.6" y="153.2">IN</text>
<text x="8.9" y="163.9">B</text>
<text x="133.6" y="163.4">IN</text>
<text x="421.6" y="163.9">B</text>
<text x="133.6" y="173.5">IN</text>
<text x="133.6" y="168.5">IN</text>
<text x="133.6" y="178.6">IN</text>
<text x="133.6" y="183.7">IN</text>
<text x="133.6" y="188.8">IN</text>
<text x="133.6" y="193.9">IN</text>
<text x="8.9" y="224.8">A</text>
<text x="421.6" y="224.8">A</text>
<text x="38.1" y="278.2">8</text>
<text x="87.6" y="278.2">7</text>
<text x="138.4" y="278.2">6</text>
<text x="189.2" y="278.2">5</text>
<text x="241.3" y="278.2">4</text>
<text x="292.1" y="278.2">3</text>
<text x="342.9" y="278.2">2</text>
<text x="395" y="278.2">1</text>
</g>
<g font-size="2.4">
<text x="304" y="264.2">INTEL CORPORATION</text>
<text x="359.9" y="267.8">DOCUMENT NUMBER:</text>
<text x="301.5" y="271.3">TITLE:</text>
<text x="359.9" y="272.6">REV:</text>
</g>
<g font-size="2.3">
<text x="18.3" y="7.7">CR-11 : @GALILEO_LIB.GALILEO(SCH_1):PAGE11</text>
<text x="300.3" y="86.4">5C3&gt;</text>
<text x="301.7" y="89">5C3&lt;&gt;</text>
<text x="301.7" y="91.5">5C3&lt;&gt;</text>
<text x="301.7" y="96.6">5D3&lt;&gt;</text>
<text x="300.3" y="115.6">5D7&lt;&gt;</text>
<text x="309.4" y="115.6">10C3&lt;&gt;</text>
<text x="320.1" y="115.6">12D7&lt;&gt;</text>
<text x="104" y="133.4">12D7&lt;&gt;</text>
<text x="114.6" y="133.4">10B6&lt;</text>
<text x="123.8" y="133.4">5D7&lt;&gt;</text>
<text x="104" y="147.4">12A8&lt;&gt;</text>
<text x="114.6" y="147.4">10B6&lt;</text>
<text x="123.8" y="147.4">5C7&lt;&gt;</text>
<text x="103.9" y="152.5">12A8&lt;&gt;</text>
<text x="114.6" y="152.5">10B6&lt;</text>
<text x="123.8" y="152.5">5C7&lt;&gt;</text>
<text x="96.3" y="167.7">12C3&lt;</text>
<text x="96.3" y="162.6">12D3&lt;</text>
<text x="105.5" y="167.7">10C3&lt;</text>
<text x="105.5" y="162.6">10D3&lt;</text>
<text x="114.6" y="167.7">10B6&lt;</text>
<text x="114.6" y="162.6">10B6&lt;</text>
<text x="123.8" y="167.7">5C7&lt;&gt;</text>
<text x="123.8" y="162.6">5C7&lt;&gt;</text>
<text x="103.9" y="172.8">12A8&lt;&gt;</text>
<text x="114.6" y="172.8">10B6&lt;</text>
<text x="123.8" y="172.8">5B7&lt;&gt;</text>
<text x="105.5" y="177.9">12A8&lt;&gt;</text>
<text x="116.2" y="177.9">10B6&lt;</text>
<text x="125.3" y="177.9">5D7&gt;</text>
<text x="105.5" y="182.9">12B8&lt;&gt;</text>
<text x="116.2" y="182.9">10B6&lt;</text>
<text x="125.3" y="182.9">5D7&gt;</text>
<text x="105.5" y="188">12A8&lt;&gt;</text>
<text x="116.2" y="188">10A6&lt;</text>
<text x="125.3" y="188">5D7&gt;</text>
<text x="114.6" y="193.1">10A6&lt;</text>
<text x="123.7" y="193.1">5C3&lt;&gt;</text>
</g>
</svg>
